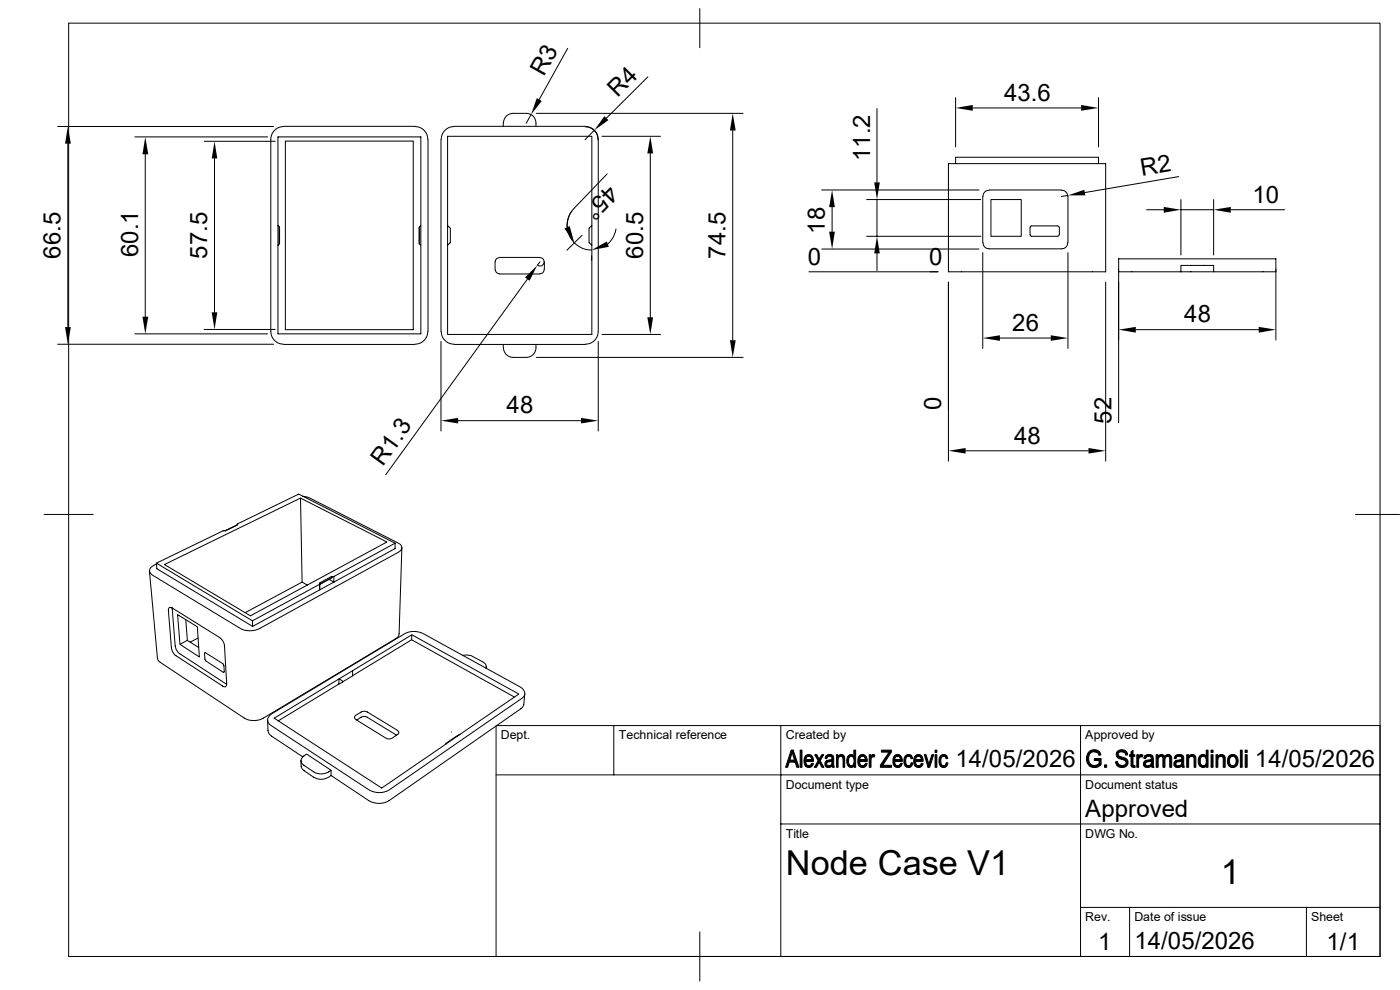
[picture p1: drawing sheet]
<svg xmlns="http://www.w3.org/2000/svg" width="297mm" height="210mm" viewBox="0 0 297 210" stroke-linecap="round" stroke-linejoin="round" font-family="sans-serif">
<g fill="none" stroke="#000" stroke-width=".21">
<path d="M14.6 4.9h278.2v198h-278.2zM120.4 10.2l-6 10.9M137.5 16.3l-8.8 8.8M148.5 1.8v8.3M12.2 26.8h45.8M14.4 30.5v38.9M28.6 29h28.2M30.8 32.7v34.5M43.3 30h15.1M45.5 33.6v32.7M60.2 26.8a2.75 2.75 0 0 0-2.8 2.8v40.7a2.75 2.75 0 0 0 2.8 2.7M60.2 26.8h27.8"/>
<path d="M60.5 29.9h27.2v40h-27.2zM88 26.8a2.75 2.75 0 0 1 2.8 2.8M90.8 29.6v40.7M93.6 29.6v40.7M96.4 26.8a2.75 2.75 0 0 0-2.8 2.8M96.4 26.8h27.8M106.8 26.1v.7M106.8 26.1a2.03 2.03 0 0 1 2.1-2.1h2.7a2.16 2.16 0 0 1 2.1 2.8M112.6 24.3l-1 1.9M113.8 24h43.8M124.1 26.9a2.75 2.75 0 0 1 2.8 2.7M124.2 26.8a2.75 2.75 0 0 1 2.7 2.8v40.7a2.75 2.75 0 0 1-2.7 2.7"/>
<path d="M126.1 27.6l-2 2M127.7 28.9h12.4M128.8 36.9l-7 7.3a5.2 5.2 0 0 0-1.1 5.7 5.2 5.2 0 0 0 4.8 3.1M138 32.6v34.7M155.4 27.7v44.5M186.1 23v15.7M201.2 34.7h33.4v23h-33.4zM202.7 34.7v-1.3h30.3v1.3M202.7 20.7v10.5M206.4 22.9h23M233 20.7v10.5M250.1 37.5l-20 3.4"/>
<path d="M59 47.8l.3 .4v3.5l-.3 .3M59.2 48.1v3.7M88.9 48.2l.4-.4v4.2l-.4-.3zM89 48.1v3.7M89.3 47.8v-18.8h-30.3v41.8h30.3v-18.8M95 47.8l.5 .6v3l-.5 .6zM95 52v19h30.6v-23.2l-.6 .6v3l.6 .6M95 47.8v-18.9h30.6v18.9M105 55.5v1.7M105.1 57.2l.2 .6 .7 .3M105.1 55.5l.2-.6 .7-.2 8.6-.1 .6 .3 .2 .6M106 58.1h8.6"/>
<path d="M111.9 59.2l-30.1 41.5M114.6 55.5l-.6 .8M115.4 55.5a.87 .87 0 0 1-.4 .8 .87 .87 0 0 1-1 0M115.5 55.5l-.1 1.9-.2 .4-.6 .3M121.4 44.7a5.2 5.2 0 0 0-1.1 3.5M123.5 49.9l-3.2 3.2M125.5 54.2v1M130.7 48.6l-.6 1.7-1.2 1.5M171.6 57.7h27.4M174.3 40.3h33.4M174.3 52.8h33.4M176.5 43.9v5.2"/>
<path d="M183.9 50.1h24.2M183.9 42.3h24.2M186.1 42.3v7.8M186.1 53.8v3.6M201.2 59.9v37.9M208.5 41.7v9.7M208.5 53.6v20.3M208.5 51.4a1.3 1.3 0 0 0 1.4 1.4h15.3a1.3 1.3 0 0 0 1.3-1.4M209.9 40.3h15.3M209.9 40.3a1.3 1.3 0 0 0-1.4 1.4M210.2 42.3h6.5v7.8h-6.5zM224.7 48.3l-.1-.3-.2-.1h-5.5l-.3 .1-.1 .3v1.5l.1 .2 .3 .1h5.5l.2-.1 .1-.2"/>
<path d="M224.7 48.3v1.5M225.2 40.3a1.3 1.3 0 0 1 1.3 1.4M226.6 41.7v9.7M226.6 53.6v20.3M226.6 41.4l-1.4 .3M234.6 59.9v37.9M237.3 57.7h13.2M243.2 44.5h3.7M250.5 56.3h7v1.4h-7zM250.5 42.3v11.8M250.5 44.5h7M257.5 57.7h13.2"/>
<path d="M257.5 42.3v11.8M261.1 44.5h11.4M12.2 73h45.8M28.6 70.8h28.2M43.3 69.9h15.1M60.2 73.1h27.8M90.8 70.3a2.75 2.75 0 0 1-2.8 2.7M93.6 72.4v19M93.6 70.3a2.75 2.75 0 0 0 2.8 2.7M96.4 73.1h27.8M106.8 73.1v.6M113.7 73.1a2.21 2.21 0 0 1-2.1 2.7h-2.7a2.03 2.03 0 0 1-2.1-2.1"/>
<path d="M113.8 75.8h43.8M126.9 72.4v19M127.7 71h12.4M212.1 71.7h10.8M241 69.9h26M270.7 72.1v-17.2h-33.4v34.8M97.2 89.2h26.1M204.9 95.6h26M9.4 109.1h10.4M33.2 119.5l20.4 12.2M34.9 119.8l28.9-14.1 18.3 9.3-29 15.6zM50.3 111.3l-2.6 1.3"/>
<path d="M63.8 105.7l.3 17.8 1.1 .6M64.2 105.3l1.5 .3 18.7 9.5a1.02 1.02 0 0 1 .9 1 1.02 1.02 0 0 1-.8 1l-29.4 16.2a4.5 4.5 0 0 1-4.1 0l-18.7-11.3a1.01 1.01 0 0 1-.6-1 1.01 1.01 0 0 1 .7-.9l.8-.5M83.8 115.2l-20.4-10.4-13.1 6.4v.2l-2.5 1.2h-.5l-14.1 6.9 .1 1.2 20.3 12.2 14.2-7.8v-1.4M85.3 116.2l-.6 18.3a1.21 1.21 0 0 1-.7 1l-28.2 16.9a4.1 4.1 0 0 1-3.9 0l-17.9-11.9-.5-.5-1.8-18.8M287.6 109.1h9.3M35.8 129l.2-.1h.5l10.1 6.4 .6 .5 .4 1.2 .5 8-.1 .6-.2 .1-.6-.2-9.9-6.4-.5-.5-.4-1.1-.7-8zM36.5 129l.7 8 .4 1.1 .5 .6 10 6.5M37.7 130.4l4.2 2.6 .4 6.4-4.1-2.7zM39.4 131.5l.4 4.3 2.4 1.6M39.8 135.8l-1.6 .9M42 135.3l-1.7 .9M43.4 138.5l3.9 2.3 .2 .4 .1 1.4h-.2l-3.8-2.4z"/>
<path d="M64.1 123.5l-12.1 6.5M67.8 123.7l2.5-1.4 .2 .2-2.7 1.5zM69.8 122.9l1 .6M70.3 122.3h.5v1.2M70.5 122.5l-16.9 9.2v1.2M70.8 123.5l-3 1.6v-1.1M70.8 122.3l13-7.1v1.2l-13 7.1M87.3 135.7l21.8 12.2M87.4 134.7l22.7 12.5-12.5 8.6M98.2 139l.9-.1 .9 .2 2.4 1.3a1.05 1.05 0 0 1 .7 1.3M56.8 152.8l.1 2.2a1.58 1.58 0 0 0 .7 1.2l6.7 4.4M57.3 151.7l28.7-17.3a4.3 4.3 0 0 1 3.7 0l20.6 11.3a1.34 1.34 0 0 1 1 1.1 1.34 1.34 0 0 1-.6 1.3l-28.1 19.5a4.2 4.2 0 0 1-4.3 0l-20.8-13.7a1.32 1.32 0 0 1-.2-2.2z"/>
<path d="M71.9 145.1l-12.8 7.8M71.9 145.1v-1.1l-13.7 8.4 22.8 14.8 16.6-11.4-3 1.9M72.6 144.5l.1 .2-.1 .1M72.6 144.7l-.7 .4M74.8 143.4l-2.2 1.3M74.8 142.3v1.1M74.8 142.3l-2.9 1.7 .7 .4M74.8 142.3l12.6-7.6-.1 1-12.5 7.6M75.4 151.8a2.38 2.38 0 0 1 2.2-.9l6.7 4 .3 .5v.2a3.4 3.4 0 0 1-2 1.2l-.7-.2-6.5-4a.48 .48 0 0 1 0-.8zM75.7 152.7a2.01 2.01 0 0 1 1.9-.7l6.5 4M94.6 157.7l.1 .1M94.6 157.7v.1"/>
<path d="M95.8 155.3h.1M103.2 141.4l-.1 .4M111.3 147.2l-.3 2.5-.5 .6-27.9 19.5a4.2 4.2 0 0 1-4.4 0l-8-5.3M130.2 153.9v10.5M165.7 153.9v49M229.2 153.9v49M63.8 161.4l.1 1.1 .3 .7 2.3 1.7a3.1 3.1 0 0 0 3.7-.4v-1.1M64.2 160.6l.9-.6 5.1 3.4a3.2 3.2 0 0 1-3.7 .3l-2-1.4a1.1 1.1 0 0 1-.3-1.7zM105.2 164.4h187.6M165.7 174.8h127.1M148.5 197.7v10.4M229.2 192.5h63.6"/>
<path d="M239.6 192.5v10.4M277.2 192.5v10.4M105.2 202.9v-49h187.6v49"/>
</g>
<g fill="#000" stroke="#000" stroke-width=".21">
<path d="M167.9 159.1h.4l-.3 .4-.4 1.7 1.1 .5h-1.3l-.3 1.1h-.4z" fill-rule="evenodd"/>
<path d="M168.3 159.1l1.2 3.7h-.5l-.3-1.1-1.1-.5h1l-.6-1.7z" fill-rule="evenodd"/>
<path d="M181.1 159.1h.4v3.7h-.3v-.4h-.4a1.3 1.3 0 0 0-.1-2h.4z" fill-rule="evenodd"/>
<path d="M187 159.1h2.1v.5l-1.9 2.7h1.9v.5h-2.3v-.5l1.8-2.7h-1.6z" fill-rule="evenodd"/>
<path d="M198.4 159.1h.4v.5h-.4z" fill-rule="evenodd"/>
<path d="M231 159.6l.1-.2a1.59 1.59 0 0 1 2.1 .1h-1a1.51 1.51 0 0 0-1.2 1 1.51 1.51 0 0 0 .4 1.6l.8 .3h-1.1l-.1-.1a2.26 2.26 0 0 1 0-2.7z" fill-rule="evenodd"/>
<path d="M232.2 159.5h1l.4 .6-.5 .1a.94 .94 0 0 0-.9-.7z" fill-rule="evenodd"/>
<path d="M237.2 159.3a1.46 1.46 0 0 1 1.8 .2h-1a.57 .57 0 0 0-.8 .5 .57 .57 0 0 0 .7 .6h.1a1.12 1.12 0 0 1 1.2 .6 1.12 1.12 0 0 1-.3 1.4l-.6 .2h-.5l-.6-.2-.2-.2h1.1a.65 .65 0 0 0 .8-.6 .65 .65 0 0 0-.8-.7h-.1a1.04 1.04 0 0 1-1-.5 1.04 1.04 0 0 1 .1-1.2z" fill-rule="evenodd"/>
<path d="M238 159.5h1l.2 .6-.4 .1-.2-.6z" fill-rule="evenodd"/>
<path d="M239.9 159.5l.5-.3v.9h.3v.4h-.3v1.8l.2 .1h-.7v-1.9h-.3v-.4h.3z" fill-rule="evenodd"/>
<path d="M255.9 159.1h.4v3.7h-.4v-.4h-.5a1.23 1.23 0 0 0 0-2h.5z" fill-rule="evenodd"/>
<path d="M256.9 159.1h.4v.5h-.4z" fill-rule="evenodd"/>
<path d="M264.2 159.1h.4v.5h-.4z" fill-rule="evenodd"/>
<path d="M169.8 159.1h.3v3.7h-.3z" fill-rule="evenodd"/>
<path d="M170.7 160.6l.2-.2h.7l-.4 .2-.2 .6h1.6v.3h-1.7l.3 .8 .4 .1h-.8a2.01 2.01 0 0 1-.1-1.8z" fill-rule="evenodd"/>
<path d="M171 160.3a.97 .97 0 0 1 1.1-.1 .97 .97 0 0 1 .5 1h-1.6h1.2l-.3-.7-1-.1z" fill-rule="evenodd"/>
<path d="M170.9 162.5l.9-.1 .4-.5 .4 .1a.97 .97 0 0 1-.7 .8 .97 .97 0 0 1-1-.3z" fill-rule="evenodd"/>
<path d="M172.8 160.1h.5l1.5 2.7h-.4z" fill-rule="evenodd"/>
<path d="M173.6 161.4l.2 .3-.6 1.1h-.4z" fill-rule="evenodd"/>
<path d="M174.3 160.1h.5l-.8 1.3-.2-.4z" fill-rule="evenodd"/>
<path d="M175.2 160.4h.8l-.4 .1-.2 .5-.4-.1z" fill-rule="evenodd"/>
<path d="M175.2 161.5l1.3-.1-.1 .1a.8 .8 0 0 0-1 .6l.3 .4h.7a.82 .82 0 0 1-1.2 .2 .82 .82 0 0 1 0-1.2z" fill-rule="evenodd"/>
<path d="M175.3 160.4a.91 .91 0 0 1 1-.3 .91 .91 0 0 1 .6 .9l.1 1.8h-.4l-.1-.4h-.4l.3-.3 .1-.7h-1.2l.6-.2a.4 .4 0 0 0 .6-.3 .4 .4 0 0 0-.5-.5z" fill-rule="evenodd"/>
<path d="M175.8 162.5l.7-.1z" fill-rule="evenodd"/>
<path d="M177.5 160.1h.3v.4h.3l-.3 .6v1.7h-.3z" fill-rule="evenodd"/>
<path d="M177.8 160.4h.6l-.6 .1z" fill-rule="evenodd"/>
<path d="M177.9 160.3a.78 .78 0 0 1 1-.1 .78 .78 0 0 1 .3 .9v1.7h-.3l-.1-2.1-.3-.3h-.7z" fill-rule="evenodd"/>
<path d="M179.9 160.4a.75 .75 0 0 1 1.2 0h-.5a1.1 1.1 0 0 0-.5 1.7l.2 .2 .3 .1h-.7a1.96 1.96 0 0 1 0-2z" fill-rule="evenodd"/>
<path d="M179.9 162.4h1.3a.72 .72 0 0 1-1.3 0z" fill-rule="evenodd"/>
<path d="M182.2 160.4h.8l-.5 .3-.1 .5h1.6v.3h-1.6l.1 .7 .5 .2-.8 .1a2.16 2.16 0 0 1 0-2.1z" fill-rule="evenodd"/>
<path d="M182.4 160.3a1 1 0 0 1 1.1-.1 1 1 0 0 1 .5 1h-1.6h1.2l-.3-.7-1.1-.1z" fill-rule="evenodd"/>
<path d="M182.2 162.5l1-.1 .4-.5 .4 .1a1 1 0 0 1-.7 .8 1 1 0 0 1-1.1-.3z" fill-rule="evenodd"/>
<path d="M184.4 160.1h.3v.4h.5l-.3 .2-.1 .4v1.7h-.4z" fill-rule="evenodd"/>
<path d="M184.9 160.2l.2-.1 .5 .1-.1 .4-.8-.1z" fill-rule="evenodd"/>
<path d="M189.7 160.4h.8l-.6 .3-.1 .5h1.6v.3h-1.6l.2 .7 .5 .2-.8 .1a2.16 2.16 0 0 1 0-2.1z" fill-rule="evenodd"/>
<path d="M189.8 160.3a1 1 0 0 1 1.1-.1 1 1 0 0 1 .5 1h-1.6h1.3l-.3-.7-1.1-.1z" fill-rule="evenodd"/>
<path d="M189.7 162.5l.9-.1 .5-.5 .3 .1a1 1 0 0 1-.7 .8 1 1 0 0 1-1-.3z" fill-rule="evenodd"/>
<path d="M192.1 160.3a.88 .88 0 0 1 1.3 .1h-.7a1.24 1.24 0 0 0-.3 1.9l.3 .1-.7 .1a2.1 2.1 0 0 1 .1-2.2z" fill-rule="evenodd"/>
<path d="M192 162.5l.9-.1 .2-.1 .2-.5h.3a.89 .89 0 0 1-.5 1 .89 .89 0 0 1-1.1-.3z" fill-rule="evenodd"/>
<path d="M192.7 160.4h.7l.2 .5-.3 .1-.2-.4z" fill-rule="evenodd"/>
<path d="M194.1 160.4h.8l-.5 .2-.2 .6h1.6v.3h-1.6l.2 .6 .5 .3-.8 .1a2.01 2.01 0 0 1 0-2.1z" fill-rule="evenodd"/>
<path d="M194.2 160.3a1 1 0 0 1 1.1-.1 1 1 0 0 1 .5 1h-1.6h1.3l-.3-.7-1.1-.1z" fill-rule="evenodd"/>
<path d="M194.1 162.5l.9-.1 .5-.5 .3 .1a.97 .97 0 0 1-.6 .8 .97 .97 0 0 1-1.1-.3z" fill-rule="evenodd"/>
<path d="M196.1 160.1h.4l.6 2.1-.2 .6z" fill-rule="evenodd"/>
<path d="M197.7 160.1h.4l-.9 2.7h-.3z" fill-rule="evenodd"/>
<path d="M198.4 160.1h.4v2.7h-.4z" fill-rule="evenodd"/>
<path d="M199.6 160.3a.88 .88 0 0 1 1.3 .1h-.7a1.24 1.24 0 0 0-.3 1.9l.3 .1-.7 .1a2.1 2.1 0 0 1 .1-2.2z" fill-rule="evenodd"/>
<path d="M199.5 162.5l.9-.1 .2-.2 .1-.4h.4a.89 .89 0 0 1-.6 1 .89 .89 0 0 1-1-.3z" fill-rule="evenodd"/>
<path d="M200.2 160.4h.7l.2 .5-.4 .1-.2-.4z" fill-rule="evenodd"/>
<path d="M232.2 160.9h1.4v1.4l-1.1 .5-1.3-.2-.1-.2h1.3l.8-.4v-.7h-1z" fill-rule="evenodd"/>
<path d="M234.3 162.3h.5v.5h-.5z" fill-rule="evenodd"/>
<path d="M236.7 161.6l.4-.1a.94 .94 0 0 0 1 .9h-1.1z" fill-rule="evenodd"/>
<path d="M239.9 162.4l.8-.1 .1 .5-.6-.1z" fill-rule="evenodd"/>
<path d="M241.2 160.1h.3v.4h.5l-.3 .2-.1 .3v1.8h-.4z" fill-rule="evenodd"/>
<path d="M241.7 160.2l.2-.1 .6 .1-.2 .4-.8-.1z" fill-rule="evenodd"/>
<path d="M242.8 160.4h.9l-.4 .1-.3 .5-.3-.1z" fill-rule="evenodd"/>
<path d="M242.8 161.5l1.5-.1-.2 .1a1.02 1.02 0 0 0-1.1 .6l.4 .4h.8a.89 .89 0 0 1-1.1 .3 .89 .89 0 0 1-.4-1.1z" fill-rule="evenodd"/>
<path d="M243 160.3a1.03 1.03 0 0 1 1.1-.2 1.03 1.03 0 0 1 .6 .9l.1 1.8h-.5v-.4h-.5l.3-.2 .2-.8h-1.3l.6-.2a.43 .43 0 0 0 .7-.3 .43 .43 0 0 0-.6-.5h-.9z" fill-rule="evenodd"/>
<path d="M243.5 162.5l.8-.1z" fill-rule="evenodd"/>
<path d="M245.3 160.1h.4v.4h.3l-.3 .6v1.7h-.4z" fill-rule="evenodd"/>
<path d="M245.7 160.4h.6z" fill-rule="evenodd"/>
<path d="M245.8 160.3a.79 .79 0 0 1 1.3 .2l-1.4-.1z" fill-rule="evenodd"/>
<path d="M246.6 160.5l1.1-.1-.4 .2-.1 .3-.1 1.9h-.4v-2z" fill-rule="evenodd"/>
<path d="M247.2 160.4a.78 .78 0 0 1 .9-.3 .78 .78 0 0 1 .5 .9v1.8h-.4v-2l-.2-.3z" fill-rule="evenodd"/>
<path d="M249.3 160.4h.8l-.3 .1-.3 .5-.4-.1z" fill-rule="evenodd"/>
<path d="M249.3 161.5l1.4-.1-.1 .1a.93 .93 0 0 0-1.1 .6l.3 .4h.9a.86 .86 0 0 1-1.2 .3 .86 .86 0 0 1-.3-1.2z" fill-rule="evenodd"/>
<path d="M249.4 160.3a1.02 1.02 0 0 1 1.7 .5l.1 2h-.4l-.1-.4h-.5l.5-.3v-.7h-1.3l.7-.2a.41 .41 0 0 0 .6-.3 .41 .41 0 0 0-.6-.5h-.8z" fill-rule="evenodd"/>
<path d="M250 162.5l.7-.1z" fill-rule="evenodd"/>
<path d="M251.8 160.1h.3v.4h.5l-.4 .5v1.8h-.4z" fill-rule="evenodd"/>
<path d="M252.2 160.4h.6z" fill-rule="evenodd"/>
<path d="M252.2 160.4a.85 .85 0 0 1 1.1-.3 .85 .85 0 0 1 .4 1v1.7h-.4v-2.1l-.4-.3z" fill-rule="evenodd"/>
<path d="M254.5 160.4a.93 .93 0 0 1 1.4 0h-.6a1.11 1.11 0 0 0-.5 1.8l.5 .2h-.8a1.96 1.96 0 0 1 0-2z" fill-rule="evenodd"/>
<path d="M254.5 162.4h1.4a.83 .83 0 0 1-1.4 0z" fill-rule="evenodd"/>
<path d="M256.9 160.1h.4v2.7h-.4z" fill-rule="evenodd"/>
<path d="M258 160.1h.3v.4h.4l-.3 .4v1.9h-.4z" fill-rule="evenodd"/>
<path d="M258.3 160.5l.7-.1z" fill-rule="evenodd"/>
<path d="M258.4 160.4a.85 .85 0 0 1 1.1-.3 .85 .85 0 0 1 .4 1v1.7h-.4v-2l-.4-.4z" fill-rule="evenodd"/>
<path d="M260.6 160.5l.9-.1a1.05 1.05 0 0 0-.7 1 1.05 1.05 0 0 0 .7 1l-.8 .1-.2-.4a1.83 1.83 0 0 1 .1-1.6z" fill-rule="evenodd"/>
<path d="M260.8 160.4a1.2 1.2 0 0 1 1.5-.1 1.2 1.2 0 0 1 .3 1.5 1.11 1.11 0 0 1-.7 .9 1.11 1.11 0 0 1-1.2-.2l.8-.1a1.05 1.05 0 0 0 .8-1 1.05 1.05 0 0 0-.8-1h-.8z" fill-rule="evenodd"/>
<path d="M263.1 159.1h.4v3.7h-.4z" fill-rule="evenodd"/>
<path d="M264.2 160.1h.4v2.7h-.4z" fill-rule="evenodd"/>
</g>
<g fill="#000">
<path d="M14.4 26.8l.6 3.7h-1.2zM30.8 29l.7 3.7h-1.3zM45.5 30l.6 3.6h-1.2zM113.9 20.8l1 .6-2.3 2.9zM128.2 24.6l.9 .9-3 2.1zM138 28.9l.6 3.7h-1.3zM155.4 24l.7 3.7h-1.2zM185.5 38.7h1.1l-.5 3.6zM202.7 22.9l3.7-.6v1.2zM229.4 22.3l3.6 .6-3.6 .6zM111.4 58.8l2.6-2.5-1.6 3.3zM119.8 48.5l1.1-.5 .9 3.5z"/>
<path d="M125.5 53l3.2-1.8 .5 1.2zM175.9 49.1h1.2l-.6 3.7zM176.5 40.3l.6 3.6h-1.2zM186.1 50.1l.5 3.7h-1.1zM226.6 41.4l3.4-1.1 .3 1.1zM246.9 43.9l3.6 .6-3.6 .6zM257.5 44.5l3.6-.6v1.2zM13.8 69.4h1.2l-.6 3.6zM30.2 67.2h1.3l-.7 3.6zM44.9 66.3h1.2l-.6 3.6zM137.3 67.3h1.3l-.6 3.7zM154.9 72.2h1.2l-.7 3.6z"/>
<path d="M208.5 71.7l3.6-.6v1.2zM222.9 71.1l3.7 .6-3.7 .6zM237.3 69.9l3.7-.6v1.3zM267 69.3l3.7 .6-3.7 .7zM93.6 89.2l3.6-.6v1.2zM123.3 88.6l3.6 .6-3.6 .6zM201.2 95.6l3.7-.6v1.2zM230.9 95l3.7 .6-3.7 .6z"/>
</g>
<g font-size="7.3">
<text x="166.7" y="185.7">Node Case V1</text>
<text x="259" y="187.5">1</text>
</g>
<g font-size="5.1">
<text x="115.4" y="16.3" transform="rotate(-61 115.4 16.3)">R3</text>
<text x="131" y="20.7" transform="rotate(-45 131 20.7)">R4</text>
<text x="213" y="21.4">43.6</text>
<text x="184.6" y="34.2" transform="rotate(-90 184.6 34.2)">11.2</text>
<text x="128.9" y="38.9" transform="rotate(134 128.9 38.9)">45°</text>
<text x="242.2" y="37.3" transform="rotate(-10 242.2 37.3)">R2</text>
<text x="265.7" y="43">10</text>
<text x="175" y="49.6" transform="rotate(-90 175 49.6)">18</text>
<text x="12.9" y="54.9" transform="rotate(-90 12.9 54.9)">66.5</text>
<text x="29.3" y="54.5" transform="rotate(-90 29.3 54.5)">60.1</text>
<text x="44" y="54.9" transform="rotate(-90 44 54.9)">57.5</text>
<text x="136.4" y="54.9" transform="rotate(-90 136.4 54.9)">60.5</text>
<text x="153.9" y="54.9" transform="rotate(-90 153.9 54.9)">74.5</text>
<text x="171.4" y="56.1">0</text>
<text x="197.1" y="56.1">0</text>
<text x="214.8" y="70.2">26</text>
<text x="251.3" y="68.4">48</text>
<text x="107.5" y="87.7">48</text>
<text x="199.7" y="87.1" transform="rotate(-90 199.7 87.1)">0</text>
<text x="235.8" y="89.9" transform="rotate(-90 235.8 89.9)">52</text>
<text x="215.1" y="94.1">48</text>
<text x="81.2" y="99" transform="rotate(-54 81.2 99)">R1.3</text>
<text x="202.7" y="162.8">14/05/2026</text>
<text x="266.2" y="162.8">14/05/2026</text>
<text x="230.3" y="173.2">Approved</text>
<text x="233" y="201.5">1</text>
<text x="240.7" y="201.3">14/05/2026</text>
<text x="281.4" y="201.5">1/1</text>
</g>
<g font-size="2.6">
<text x="106.3" y="156.8">Dept.</text>
<text x="131.3" y="156.8">Technical reference</text>
<text x="166.7" y="156.8">Created by</text>
<text x="230.2" y="156.8">Approved by</text>
<text x="166.7" y="167.3">Document type</text>
<text x="230.2" y="167.3">Document status</text>
<text x="166.7" y="177.7">Title</text>
<text x="230.2" y="177.7">DWG No.</text>
<text x="230.2" y="195.4">Rev.</text>
<text x="240.7" y="195.4">Date of issue</text>
<text x="278.2" y="195.4">Sheet</text>
</g>
</svg>
